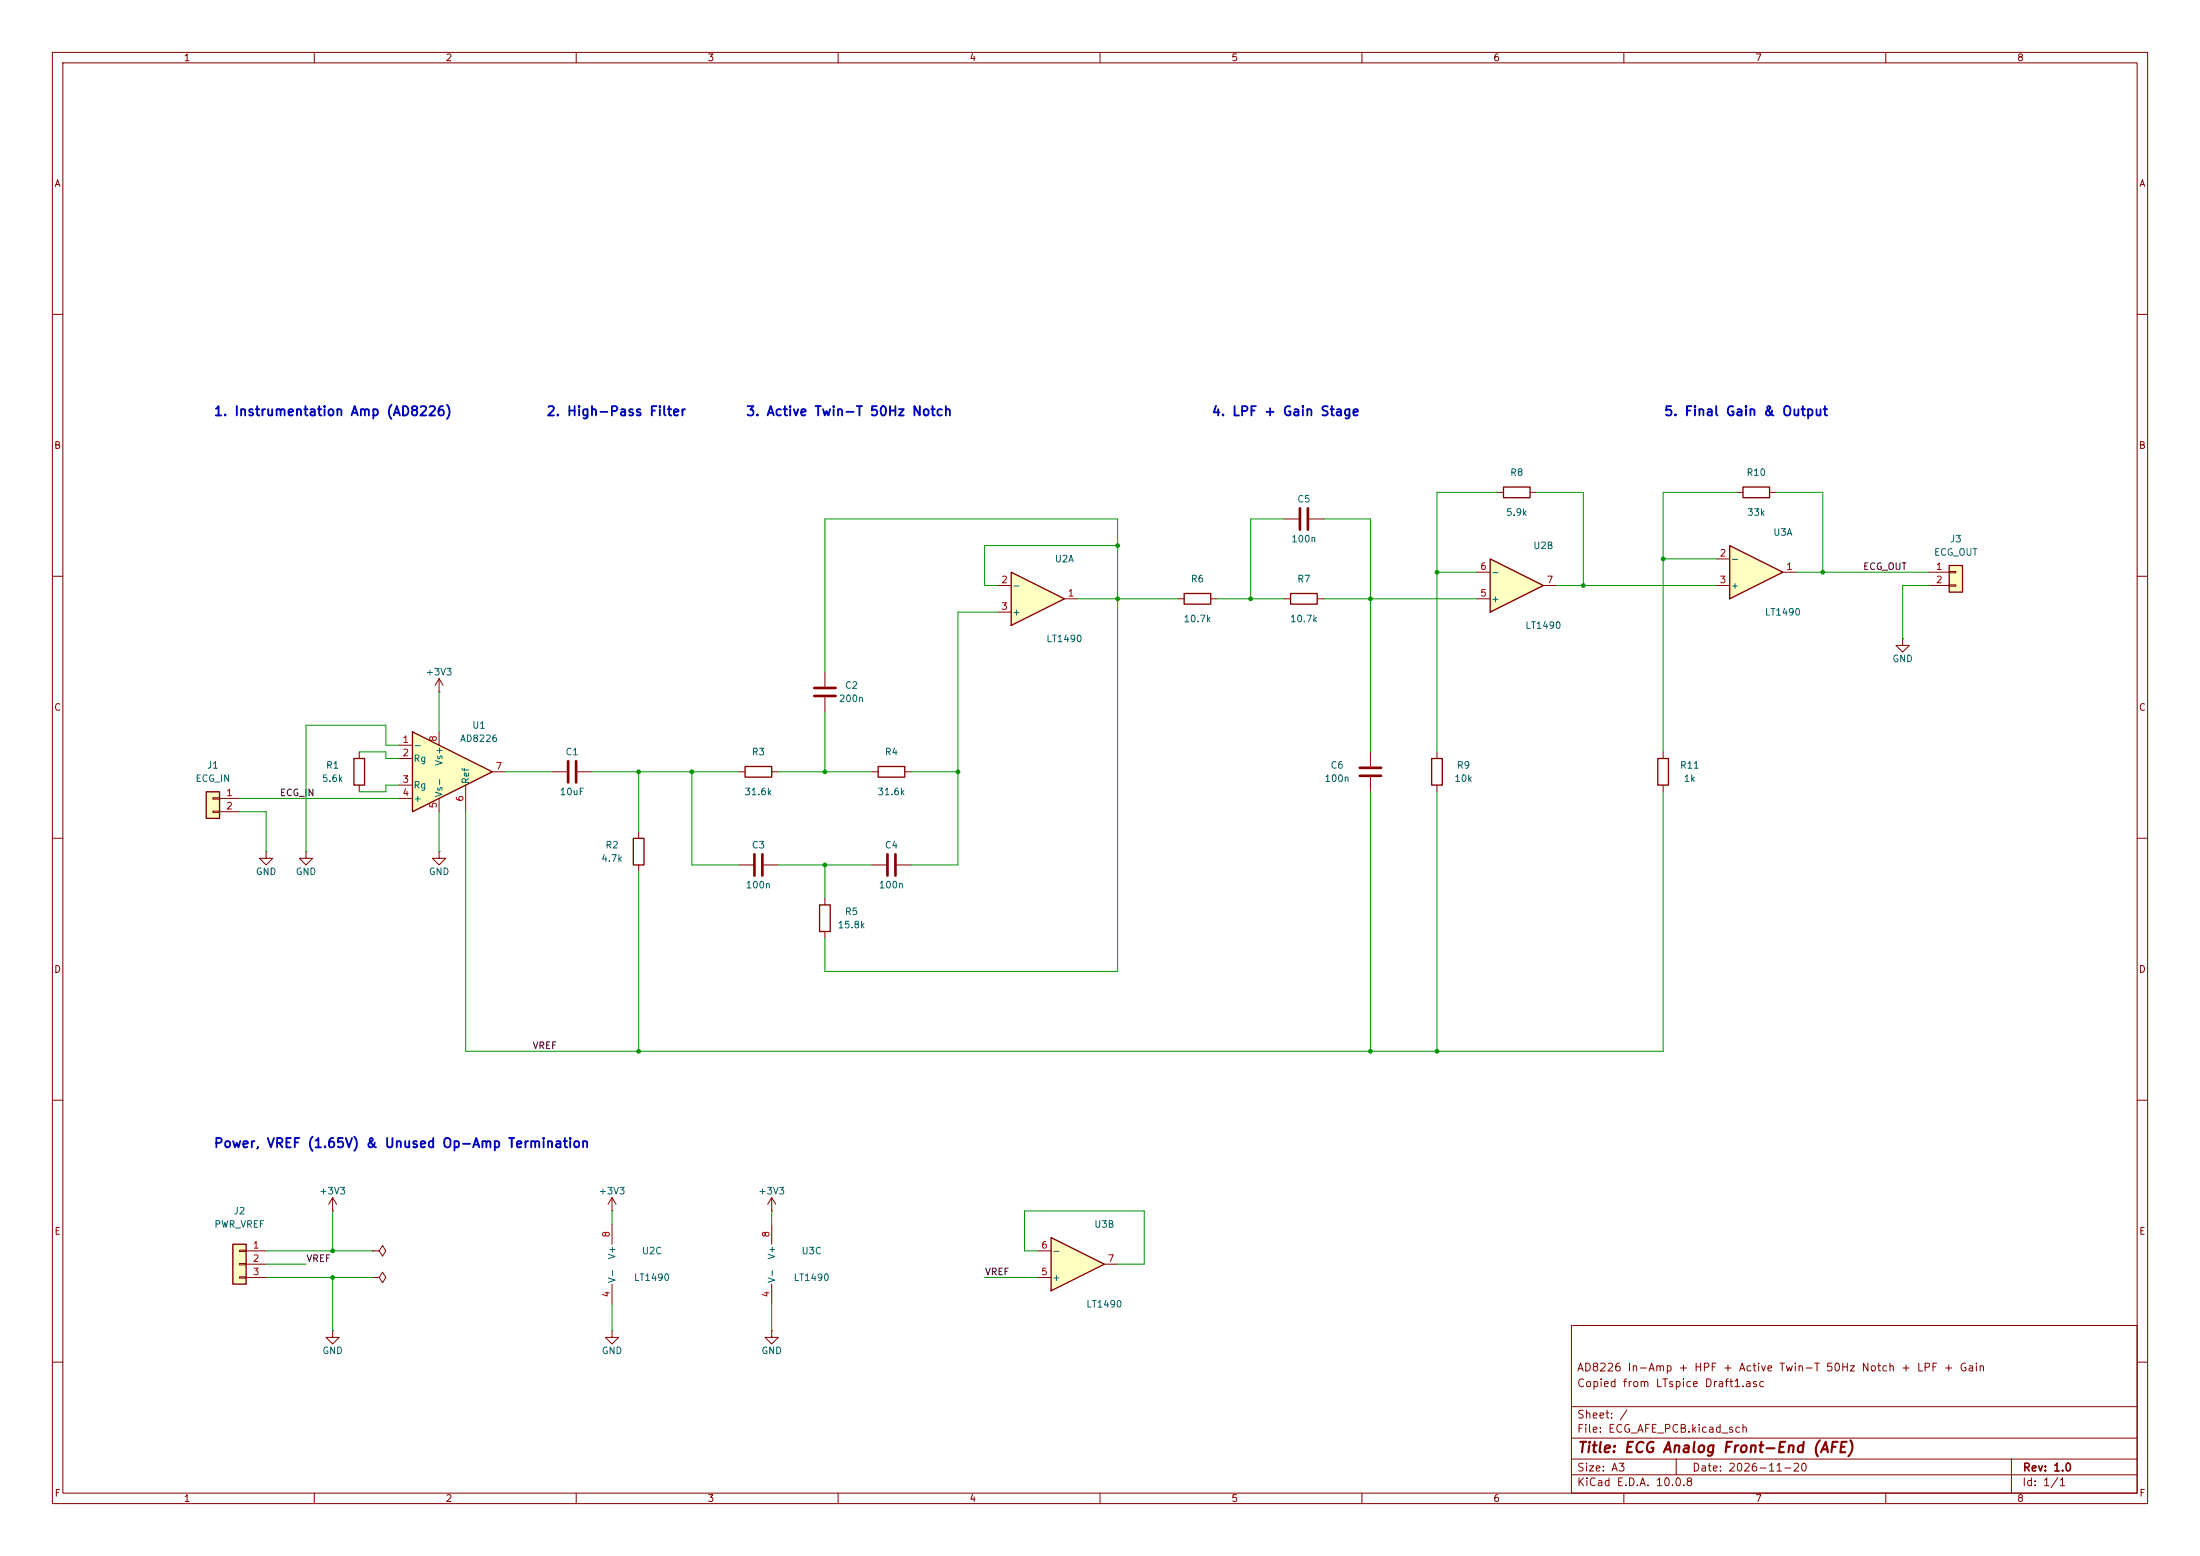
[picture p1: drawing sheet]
<svg xmlns="http://www.w3.org/2000/svg" width="420mm" height="297mm" viewBox="0 0 420 297" stroke-linecap="round" stroke-linejoin="round" font-family="sans-serif">
<g fill="none" stroke="#840000" stroke-width=".19">
<path d="M10 10h400v277h-400zM12 12h396v273h-396zM60 10v2M110 10v2M160 10v2M210 10v2M260 10v2M310 10v2M360 10v2M10 60h2M408 60h2M10 110h2"/>
<path d="M408 110h2M10 160h2M105.4 147.3h2.8M110.2 147.3h2.8M408 160h2M10 210h2M408 210h2M300 253h108v32h-108zM10 260h2M300 278.5h108M300 274.5h108M300 268.5h108"/>
<path d="M320 278.5v3M384 278.5v6.5M408 260h2M60 285v2M110 285v2M160 285v2M210 285v2M260 285v2M300 281.5h108M310 285v2M360 285v2"/>
</g>
<path d="M108.5 145.3v4.1M110 145.3v4.1" fill="none" stroke="#840000" stroke-width=".51"/>
<path d="M193 109.2l10.2 5.1-10.2 5.1z" fill="#ffffc2"/>
<path d="M193 109.2l10.2 5.1-10.2 5.1zM120.9 160h2v5.1h-2z" fill="none" stroke="#840000" stroke-width=".25"/>
<path d="M190.5 111.8h2.5M190.5 116.8h2.5M203.2 114.3h2.5M121.9 158.8v1.2M83.8 162.6v1.2h1.3l-1.3 1.3-1.3-1.3h1.3M83.8 162.6h.1M121.9 165.1v1.3" fill="none" stroke="#840000" stroke-width=".19"/>
<path d="M78.7 139.7l15.3 7.6-15.3 7.6z" fill="#ffffc2"/>
<path d="M226.1 113.3h5v2h-5zM78.7 139.7l15.3 7.6-15.3 7.6zM142.2 146.3h5.1v2h-5.1zM156.5 172.7h2v5.1h-2z" fill="none" stroke="#840000" stroke-width=".25"/>
<g fill="none" stroke="#840000" stroke-width=".19">
<path d="M224.8 114.3h1.3M231.1 114.3h1.3M83.8 139.7v2.5M363.2 121.9v1.3h1.3l-1.3 1.3-1.3-1.3h1.3M363.2 121.9h.1M76.2 142.2h2.5M76.2 144.8h2.5M76.2 149.9h2.5M76.2 152.4h2.5M83.8 152.4v2.5M88.9 149.9v5M94 147.3h2.5"/>
<path d="M141 147.3h1.2M147.3 147.3h1.3M141 165.1h2.8M145.8 165.1h2.8M157.5 171.5v1.2M157.5 177.8v1.3M63.5 231.1h.1M63.5 228.6l-.8 1.3M63.5 228.6l.8 1.3M63.5 228.6v2.5"/>
</g>
<path d="M144 163.1v4M145.5 163.1v4" fill="none" stroke="#840000" stroke-width=".51"/>
<path d="M284.5 106.7l10.1 5.1-10.1 5z" fill="#ffffc2"/>
<path d="M287 93h5.1v2h-5.1zM246.4 113.3h5.1v2h-5.1zM284.5 106.7l10.1 5.1-10.1 5zM67.6 144.8h2v5.1h-2zM167.6 146.3h5.1v2h-5.1z" fill="none" stroke="#840000" stroke-width=".25"/>
<g fill="none" stroke="#840000" stroke-width=".19">
<path d="M245.1 99.1h2.8M249.9 99.1h2.8M285.7 94h1.3M292.1 94h1.3M245.1 114.3h1.3M251.5 114.3h1.2M281.9 114.3h2.6M281.9 109.2h2.6M294.6 111.8h2.6M83.8 132.1h.1M83.8 129.5l-.7 1.3M83.8 129.5l.8 1.3"/>
<path d="M83.8 129.5v2.6M157.5 128.3v2.8M157.5 133.1v2.8M68.6 143.5v1.3M68.6 149.9v1.2M166.4 147.3h1.2M172.7 147.3h1.3M261.6 143.5v2.8M261.6 148.3v2.8M166.4 165.1h2.8M171.2 165.1h2.8"/>
</g>
<path d="M248.2 97v4.1M249.7 97v4.1M155.4 131.3h4.1M155.4 132.8h4.1M259.6 146.6h4.1M259.6 148.1h4.1M169.4 163.1v4M170.9 163.1v4" fill="none" stroke="#840000" stroke-width=".51"/>
<path d="M39.4 151.1h2.5v5.1h-2.5z" fill="#ffffc2"/>
<path d="M39.4 151.1h2.5v5.1h-2.5z" fill="none" stroke="#840000" stroke-width=".25"/>
<path d="M40.6 152.3h1.3v.2h-1.3zM40.6 154.8h1.3v.3h-1.3zM41.9 152.4h3.8M41.9 154.9h3.8M50.8 162.6v1.2h1.3l-1.3 1.3-1.3-1.3h1.3M50.8 162.6h.1M58.4 162.6v1.2h1.3l-1.3 1.3-1.3-1.3h1.3M58.4 162.6h.1M116.8 231.1h.1M116.8 228.6l-.7 1.3M116.8 228.6l.8 1.3M116.8 228.6v2.5" fill="none" stroke="#840000" stroke-width=".19"/>
<path d="M44.4 237.5h2.6v7.6h-2.6z" fill="#ffffc2"/>
<path d="M44.4 237.5h2.6v7.6h-2.6z" fill="none" stroke="#840000" stroke-width=".25"/>
<path d="M45.7 238.6h1.3v.3h-1.3zM47 238.8h3.8M71.1 238.8h1.3l.6-1.1 .7 1.1-.7 1-.6-1M71.1 238.8h.1M45.7 241.2h1.3v.2h-1.3zM45.7 243.7h1.3v.3h-1.3zM47 241.3h3.8M47 243.8h3.8M63.5 254v1.3h1.3l-1.3 1.2-1.3-1.2h1.3M63.5 254h.1M71.1 243.8h1.3l.6-1 .7 1-.7 1.1-.6-1.1M71.1 243.8h.1" fill="none" stroke="#840000" stroke-width=".19"/>
<path d="M200.7 236.2l10.1 5.1-10.1 5.1z" fill="#ffffc2"/>
<path d="M200.7 236.2l10.1 5.1-10.1 5.1z" fill="none" stroke="#840000" stroke-width=".25"/>
<g fill="none" stroke="#840000" stroke-width=".19">
<path d="M116.8 233.7v3.8M147.3 231.1h.1M147.3 228.6v2.5M147.3 233.7v3.8M147.3 228.6l-.7 1.3M147.3 228.6l.8 1.3M198.1 238.8h2.6M116.8 254v1.3h1.3l-1.3 1.2-1.2-1.2h1.2M116.8 254h.1M116.8 245.1v3.8M147.3 254v1.3h1.3l-1.3 1.2-1.3-1.2h1.3M147.3 254h.1"/>
<path d="M147.3 245.1v3.8M198.1 243.8h2.6M210.8 241.3h2.6"/>
</g>
<path d="M330.2 104.1l10.2 5.1-10.2 5.1z" fill="#ffffc2"/>
<path d="M332.7 93h5.1v2h-5.1zM330.2 104.1l10.2 5.1-10.2 5.1zM273.3 144.8h2v5.1h-2zM316.5 144.8h2v5.1h-2z" fill="none" stroke="#840000" stroke-width=".25"/>
<path d="M331.5 94h1.2M337.8 94h1.3M327.7 106.7h2.5M327.7 111.8h2.5M340.4 109.2h2.5M274.3 143.5v1.3M274.3 149.9v1.2M317.5 143.5v1.3M317.5 149.9v1.2" fill="none" stroke="#840000" stroke-width=".19"/>
<path d="M372.1 108h2.5v5h-2.5z" fill="#ffffc2"/>
<path d="M372.1 108h2.5v5h-2.5z" fill="none" stroke="#840000" stroke-width=".25"/>
<path d="M368.3 109.2h3.8M368.3 111.8h3.8M372.1 109.1h1.3v.2h-1.3zM372.1 111.6h1.3v.3h-1.3z" fill="none" stroke="#840000" stroke-width=".19"/>
<g fill="none" stroke="#009600" stroke-width=".19">
<path d="M245.1 99.1h-6.3v15.2M252.7 99.1h8.9v44.4M285.7 94h-11.4v49.5M293.4 94h8.9v17.8M331.5 94h-14v49.5M339.1 94h8.9v15.2M190.5 116.8h-7.6v48.3h-8.9M205.7 114.3h19.1M213.4 104.1h-25.4v7.7h2.5M232.4 114.3h12.7M252.7 114.3h29.2M274.3 109.2h7.6"/>
<path d="M297.2 111.8h30.5M317.5 106.7h10.2M342.9 109.2h25.4M368.3 111.8h-5.1v10.1M83.8 132.1v7.6M157.5 128.3v-29.2h55.9v86.3h-55.9v-6.3M157.5 135.9v11.4M45.7 154.9h5.1v7.7M45.7 152.4h30.5M68.6 143.5h5.1v1.3h2.5M76.2 142.2h-2.5v-3.8h-15.3v24.2M76.2 149.9h-2.5v1.2h-5.1"/>
<path d="M83.8 154.9v7.7M96.5 147.3h8.9M113 147.3h28M121.9 147.3v11.5M132.1 147.3v17.8h8.9M148.6 147.3h17.8M174 147.3h8.9M261.6 151.1v49.6M274.3 151.1v49.6M317.5 151.1v49.6h-228.6v-45.8M121.9 166.4v34.3M148.6 165.1h17.8"/>
<path d="M157.5 165.1v6.4M50.8 238.8h20.3M63.5 231.1v7.7M116.8 231.1v2.6M147.3 231.1v2.6M198.1 238.8h-2.5v-7.7h22.8v10.2h-5M50.8 243.8h20.3M50.8 241.3h7.6M63.5 243.8v10.2M116.8 248.9v5.1M147.3 248.9v5.1M188 243.8h10.1"/>
</g>
<g fill="#009600">
<circle cx="132.1" cy="147.3" r=".46"/>
<circle cx="157.5" cy="147.3" r=".46"/>
<circle cx="157.5" cy="165.1" r=".46"/>
<circle cx="182.9" cy="147.3" r=".46"/>
<circle cx="121.9" cy="147.3" r=".46"/>
<circle cx="213.4" cy="104.1" r=".46"/>
<circle cx="213.4" cy="114.3" r=".46"/>
<circle cx="261.6" cy="200.7" r=".46"/>
<circle cx="274.3" cy="200.7" r=".46"/>
<circle cx="261.6" cy="114.3" r=".46"/>
<circle cx="238.8" cy="114.3" r=".46"/>
<circle cx="121.9" cy="200.7" r=".46"/>
<circle cx="63.5" cy="243.8" r=".46"/>
<circle cx="63.5" cy="238.8" r=".46"/>
<circle cx="274.3" cy="109.2" r=".46"/>
<circle cx="302.3" cy="111.8" r=".46"/>
<circle cx="317.5" cy="106.7" r=".46"/>
<circle cx="348" cy="109.2" r=".46"/>
</g>
<text font-size="2" fill="#840000" x="301" y="277.8">Title: ECG Analog Front-End (AFE)</text>
<g font-size="1.8" fill="#0000c2">
<text x="40.7" y="79.8">1. Instrumentation Amp (AD8226)</text>
<text x="104.2" y="79.8">2. High-Pass Filter</text>
<text x="142.3" y="79.8">3. Active Twin-T 50Hz Notch</text>
<text x="231.2" y="79.8">4. LPF + Gain Stage</text>
<text x="317.6" y="79.8">5. Final Gain &amp; Output</text>
<text x="40.7" y="219.5">Power, VREF (1.65V) &amp; Unused Op-Amp Termination</text>
</g>
<g font-size="1.5" fill="#840000">
<text x="300.9" y="262.1">AD8226 In-Amp + HPF + Active Twin-T 50Hz Notch + LPF + Gain</text>
<text x="300.9" y="265.1">Copied from LTspice Draft1.asc</text>
<text x="300.9" y="273.8">File: ECG_AFE_PCB.kicad_sch</text>
<text x="300.9" y="271.1">Sheet: /</text>
<text x="300.9" y="281.2">Size: A3</text>
<text x="322.9" y="281.2">Date: 2026-11-20</text>
<text x="386" y="281.2">Rev: 1.0</text>
<text x="300.9" y="284">KiCad E.D.A. 10.0.8</text>
<text x="385.9" y="284">Id: 1/1</text>
</g>
<g font-size="1.3" fill="#840000">
<text x="35" y="12">1</text>
<text x="85" y="12">2</text>
<text x="135" y="12">3</text>
<text x="185" y="12">4</text>
<text x="235" y="12">5</text>
<text x="285" y="12">6</text>
<text x="335" y="12">7</text>
<text x="385" y="12">8</text>
<text x="10.3" y="36">A</text>
<text x="408.3" y="36">A</text>
<text x="10.2" y="86">B</text>
<text x="408.2" y="86">B</text>
<text x="10.2" y="136">C</text>
<text x="408.2" y="136">C</text>
<text x="10.2" y="186">D</text>
<text x="408.2" y="186">D</text>
<text x="10.3" y="236">E</text>
<text x="408.3" y="236">E</text>
<text x="10.3" y="286">F</text>
<text x="35" y="287">1</text>
<text x="85" y="287">2</text>
<text x="135" y="287">3</text>
<text x="185" y="287">4</text>
<text x="235" y="287">5</text>
<text x="285" y="287">6</text>
<text x="335" y="287">7</text>
<text x="385" y="287">8</text>
<text x="408.3" y="286">F</text>
</g>
<g font-size="1.3" fill="#006464">
<text x="288.2" y="91.1">R8</text>
<text x="333.3" y="91.1">R10</text>
<text x="247.6" y="96.2">C5</text>
<text x="287.4" y="98.8">5.9k</text>
<text x="333.4" y="98.8">33k</text>
<text x="201.3" y="107.6">U2A</text>
<text x="246.4" y="103.8">100n</text>
<text x="292.6" y="105.1">U2B</text>
<text x="330.3" y="107.6">-</text>
<text x="338.4" y="102.6">U3A</text>
<text x="369.1" y="106.4">ECG_OUT</text>
<text x="372.2" y="103.8">J3</text>
<text x="193.1" y="112.7">-</text>
<text x="227.2" y="111.5">R6</text>
<text x="247.6" y="111.5">R7</text>
<text x="284.6" y="110.2">-</text>
<text x="330.3" y="112.7">+</text>
<text x="193.1" y="117.8">+</text>
<text x="225.8" y="119.1">10.7k</text>
<text x="246.2" y="119.1">10.7k</text>
<text x="284.6" y="115.3">+</text>
<text x="336.8" y="117.8">LT1490</text>
<text x="199.7" y="122.9">LT1490</text>
<text x="291.1" y="120.3">LT1490</text>
<text x="81.2" y="129.2">+3V3</text>
<text x="161.2" y="131.8">C2</text>
<text x="361.2" y="126.7">GND</text>
<text x="160" y="134.3">200n</text>
<text x="78.8" y="143.2">-</text>
<text x="87.7" y="141.9">AD8226</text>
<text x="90" y="139.4">U1</text>
<text x="37.2" y="149.6">ECG_IN</text>
<text x="39.4" y="147">J1</text>
<text x="61.3" y="149.6">5.6k</text>
<text x="62.1" y="147">R1</text>
<text x="78.8" y="145.7">Rg</text>
<text x="84.8" y="146.3" transform="rotate(-90 84.8 146.3)">Vs+</text>
<text x="89.9" y="149.8" transform="rotate(-90 89.9 149.8)">Ref</text>
<text x="107.9" y="144.5">C1</text>
<text x="143.4" y="144.5">R3</text>
<text x="168.8" y="144.5">R4</text>
<text x="252.8" y="149.6">100n</text>
<text x="253.9" y="147">C6</text>
<text x="277.5" y="149.6">10k</text>
<text x="278" y="147">R9</text>
<text x="320.6" y="147">R11</text>
<text x="321.3" y="149.6">1k</text>
<text x="78.8" y="150.8">Rg</text>
<text x="78.8" y="153.4">+</text>
<text x="84.8" y="152.3" transform="rotate(-90 84.8 152.3)">Vs-</text>
<text x="106.8" y="152.1">10uF</text>
<text x="142" y="152.1">31.6k</text>
<text x="167.4" y="152.1">31.6k</text>
<text x="48.7" y="167.3">GND</text>
<text x="56.4" y="167.3">GND</text>
<text x="81.8" y="167.3">GND</text>
<text x="114.7" y="164.8">4.7k</text>
<text x="115.5" y="162.3">R2</text>
<text x="143.4" y="162.3">C3</text>
<text x="168.8" y="162.3">C4</text>
<text x="142.3" y="169.9">100n</text>
<text x="167.7" y="169.9">100n</text>
<text x="159.8" y="177.5">15.8k</text>
<text x="161.2" y="175">R5</text>
<text x="44.5" y="232.1">J2</text>
<text x="60.8" y="228.3">+3V3</text>
<text x="114.2" y="228.3">+3V3</text>
<text x="144.7" y="228.3">+3V3</text>
<text x="40.8" y="234.6">PWR_VREF</text>
<text x="122.4" y="239.7">U2C</text>
<text x="152.9" y="239.7">U3C</text>
<text x="200.8" y="239.7">-</text>
<text x="208.8" y="234.6">U3B</text>
<text x="117.8" y="245" transform="rotate(-90 117.8 245)">V-</text>
<text x="117.8" y="240.5" transform="rotate(-90 117.8 240.5)">V+</text>
<text x="120.9" y="244.8">LT1490</text>
<text x="148.3" y="245" transform="rotate(-90 148.3 245)">V-</text>
<text x="148.3" y="240.5" transform="rotate(-90 148.3 240.5)">V+</text>
<text x="151.4" y="244.8">LT1490</text>
<text x="200.8" y="244.8">+</text>
<text x="207.3" y="249.9">LT1490</text>
<text x="61.4" y="258.8">GND</text>
<text x="114.8" y="258.8">GND</text>
<text x="145.3" y="258.8">GND</text>
</g>
<g font-size="1.3" fill="#a90000">
<text x="328.2" y="106.5">2</text>
<text x="191" y="111.6">2</text>
<text x="282.5" y="109.1">6</text>
<text x="295.2" y="111.6">7</text>
<text x="328.2" y="111.6">3</text>
<text x="340.9" y="109.1">1</text>
<text x="369.5" y="109.1">1</text>
<text x="369.5" y="111.6">2</text>
<text x="191" y="116.7">3</text>
<text x="203.7" y="114.2">1</text>
<text x="282.5" y="114.2">5</text>
<text x="76.7" y="142.1">1</text>
<text x="83.7" y="141.7" transform="rotate(-90 83.7 141.7)">8</text>
<text x="76.7" y="144.6">2</text>
<text x="76.7" y="149.7">3</text>
<text x="94.5" y="147.2">7</text>
<text x="43.1" y="152.3">1</text>
<text x="43.1" y="154.8">2</text>
<text x="76.7" y="152.3">4</text>
<text x="83.7" y="154.4" transform="rotate(-90 83.7 154.4)">5</text>
<text x="88.8" y="153.1" transform="rotate(-90 88.8 153.1)">6</text>
<text x="48.2" y="238.6">1</text>
<text x="116.7" y="236.3" transform="rotate(-90 116.7 236.3)">8</text>
<text x="147.2" y="236.3" transform="rotate(-90 147.2 236.3)">8</text>
<text x="198.7" y="238.6">6</text>
<text x="48.2" y="241.2">2</text>
<text x="48.2" y="243.7">3</text>
<text x="198.7" y="243.7">5</text>
<text x="211.4" y="241.2">7</text>
<text x="116.7" y="247.7" transform="rotate(-90 116.7 247.7)">4</text>
<text x="147.2" y="247.7" transform="rotate(-90 147.2 247.7)">4</text>
</g>
<g font-size="1.3" fill="#0f0f0f">
<text x="355.6" y="109.1">ECG_OUT</text>
<text x="53.3" y="152.3">ECG_IN</text>
<text x="101.6" y="200.5">VREF</text>
<text x="58.4" y="241.2">VREF</text>
<text x="187.9" y="243.7">VREF</text>
</g>
</svg>
